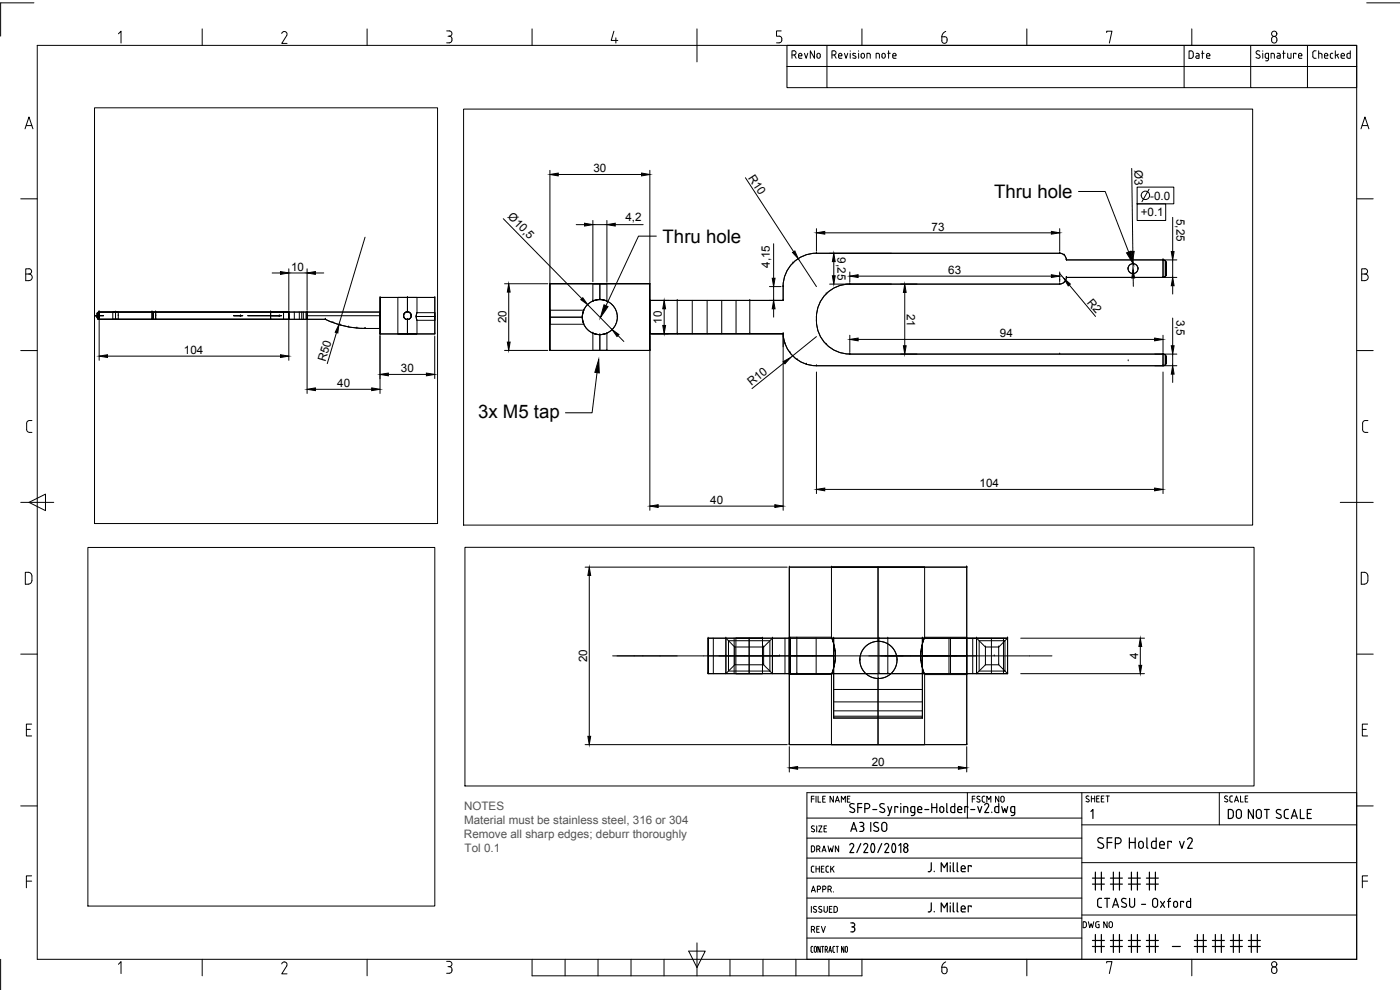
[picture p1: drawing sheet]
<svg xmlns="http://www.w3.org/2000/svg" width="420mm" height="297mm" viewBox="0 0 420 297" stroke-linecap="round" stroke-linejoin="round" font-family="sans-serif">
<!-- layer: VPORTS -->
<g fill="none" stroke="#000" stroke-width=".3">
<path d="M28.4 32.3h102.9v124.8h-102.9zM139.1 32.7h236.8v124.9h-236.8zM165 51.1v33.4M167.5 52.4h25M195 51.1v33.4M223.7 53.3l14.5 22.2M323.7 57.5h8l7 18.1M339.6 50.5l.4 24.9M341.3 56.1h11v5.1h-11zM344.8 56.8l-2.1 3.7M109.6 71.2l-7.9 26.2M151 65.6l23.6 24"/>
<path d="M172.9 67.4h2.5M177.9 66.2v18.3M177.9 67.4h4.2M182.1 66.2v18.3M184.6 67.4h8.4M197 70.9h-5.4l-9.7 20.8M232.2 73.1v10.4M238 78.9h.1M239.6 77.6l5.4 8.4M245 76a10 10 0 0 0-10 10M245 76h73M245 76h.1"/>
<path d="M245 68.6v6.8M247.5 69.9h68M250.2 78.5v4.2M318 76a2 2 0 0 1 2 2M318 76h.1M318 68.6v6.8M319.4 76.6h.1M320 78h29v5.2M320 78h.1M320 78h33.2M340 77.9v3M340 79.1h.1"/>
<path d="M341.3 61.2h8.5v5h-8.5zM349 78a1.01 1.01 0 0 1 1 1 1 1 0 0 0-1-1v5.2h-29h29M349 78h.1M350 79h.1M351.9 65.2v10.3M351.9 78v5.2M28.4 94.7h.1M29.2 95.3l.1 .3 .4 .2M29.2 95.3v-1.1v1.1M29.2 94.2v1.1v-1.1M29.2 94.2h.1M29.2 95.3h.1"/>
<path d="M29.3 93.8l.4-.2-.4 .2-.1 .4zM29.4 93.8v1.9zM29.7 95.8v-2.2h57v2.2M29.7 93.6l-.4 .2-.1 .4M29.7 93.6l-.3 .2-.2 .4M29.7 93.6v2.2h15.9M29.7 95.8h.1M29.7 93.6h.1M29.7 93.6h51.5M29.7 93.6v2.2M29.7 95.8h15.9M29.8 94.2v13.9"/>
<path d="M29.8 94.7h-1.4h1.4M31.1 94.7h-2.7h2.7M33.8 95.8h1.7zM33.8 93.6h1.7zM33.8 93.6v2.2M34.7 95.8h.1M34.7 93.6h.1M34.7 93.6v2.2M35.5 94.7h.1M35.5 93.6v2.2M45.6 93.6h-15.9v2.2l-.4-.2-.1-.3M45.6 93.6h1.1"/>
<path d="M45.6 93.6v2.2h1.1M45.6 95.8h.1M45.6 93.6h.1M46 95.8v-2.2v2.2M46.7 94.7h.1M46.7 93.6h67.4M46.7 93.6v2.2h40M46.7 93.6v2.2h34.5M46.7 93.6h-1.1v2.2h1.1M46.7 95.8h.1M46.7 93.6h.1M70.2 94.7h2.7h-2.7"/>
<path d="M74.4 94.7h10.1h-10.1M81.2 95.8h-51.5h62.5M81.2 93.6h5.5zM81.2 93.6v2.2h5.5M81.2 95.8h5.5v-2.2v2.2M81.2 95.8h.1M81.2 93.6v2.2M81.7 81.9h2.5M85.1 93.6v2.2M86.7 93.6v2.2h5.5M86.7 95.8h.1M86.7 93.6h.1"/>
<path d="M86.7 80.7v12.3M86.7 94.2v13.9M86.7 81.9h5.5M86.7 93.6h5.5M88.3 93.6v2.2M89.8 93.6v2.2M90.6 93.6v2.2M91 93.6v2.2M91.8 93.6v2.2M92.2 93.6v2.2h5.4M92.2 95.8h.1M92.2 93.6h.1"/>
<path d="M92.2 94.7h21.9M92.2 80.7v12.3M92.2 93.6v24.5M94.7 81.9h2.5M97.6 95.8a27.4 27.4 0 0 0 11.9 2.7M97.6 95.8h.1M97.6 95.8h-5.4v-2.2h21.9v5h-4.5M99.9 96.8h.1M101 99.8l-2.8 9.3M102.3 97.5h.1M104.6 98.1h.1M107.1 98.4h.1"/>
<path d="M109.6 98.6h.1M109.6 98.6h4.5M114.1 89.2v11v-11h16.4v11h-16.4M114.1 89.2h.1M114.1 93.6h.1M114.1 98.6h.1M114.1 89.2h16.4M114.1 93.6l-.1 24.5M119.4 89.2h5.7zM119.4 89.2v11M121.1 94.7h.1M122.3 95.9h.1"/>
<path d="M122.3 93.6h.1M122.3 89.2h.1M122.3 89.2v4.4M122.3 95.9v4.3M123.4 94.7h.1M124.9 95h5.6M124.9 95h.1M125.1 93.8l-.2 .9 .2 1.4a2.92 2.92 0 0 1 0-2.3zM125.1 89.2v4.6h5.4M130.5 93.8v2.3zM130.5 95h.1M130.5 89.2h.1"/>
<path d="M130.5 89.2v11M130.5 96.1h-5.4v4.1M151.4 85.1h13M152.7 87.6v15M165 93.1v4.2zM165 85.1v20v-20M165 93.1h.1M165 85.1h.1M165 95.2h9.8M165 97.3h10.2M165 93.1h10.2M174.8 95.2h.1"/>
<path d="M175.2 93.1a5.2 5.2 0 0 0 0 4.2 5.2 5.2 0 0 1 0-4.2zM175.2 93.1h.1M176.4 91.4l7.3 7.5M177.9 100a5.2 5.2 0 0 0 4.2 0 5.2 5.2 0 0 1-4.2 0zM177.9 90.3a5.2 5.2 0 0 1 4.2 0 5.2 5.2 0 0 0-4.2 0zM177.9 85.1h4.2zM177.9 100h.1M177.9 90.3h.1M177.9 85.1v5.2M177.9 100v5.1M180 89.9h.1M180 85.1v4.8"/>
<path d="M182.1 85.1h.1M182.1 85.1v5.2M182.1 100v5.1M185.3 95.2h.1M195 85.1h-30h30M195 85.1h.1M195 90.1h30v10M195 90.1v10v-10M195 90.1h.1M195.7 90.1h4.9M199.3 92.7v4.9M203.2 90.1v10h31.8h-40h8.2"/>
<path d="M203.2 90.1h.1M207.8 90.1v10M212.2 90.1v10M216.6 90.1v10M220.9 90.1v10M225 90.1h.1M225 90.1h10M230.9 86h3.5M232.2 86v4.1M232.2 92.7v2.5M235 86v4.1h-40M235 90.1h.1"/>
<path d="M235 86h.1M235 86v4.1M245 96.2a10 10 0 0 0 10 10M245 95.2v1v-1M245 95.2h.1M245 96.2h.1M248 88.2h.1M249 85.2h69M255 85.2a10 10 0 0 0-10 10M255 85.2h63M255 85.2h.1M255 81.6v3"/>
<path d="M257.5 82.9h58M271.5 87.7v16M318 84h.1M318 85.2h.1M318 82l1.3 1.6M318 81.6v3M319.4 84.7h.1M320 83.2a2 2 0 0 1-2 2M320 83.2h.1M320.9 85.5l7.9 9.4M338.5 80.6h.1M340 82.1h.1"/>
<path d="M340.1 83.4v2.5M341.5 80.6h.1M349 83.2h4.2M349 83.2h.1M349.7 82.9v-4.6v4.6M350 82.2a1 1 0 0 1-1 1 1 1 0 0 0 1-1zM350 82.2v-3.2v3.2M350 82.2h.1M351.9 85.7v2.5M351.9 95.4v8.3M32.3 106.9h51.9M94.7 116.8h16.8"/>
<path d="M114.1 100.2h.1M114.1 100.2h16.4M116.5 112.3h11.5M119.4 100.2h5.7zM122.3 100.2h.1M130.5 100.8v12.8M130.5 100.2h.1M151.4 105.1h13M165 105.1h.1M177.9 105.1h4.2zM179.2 111.8l-1.5 12.1h-8M180 100.4h.1"/>
<path d="M180 100.4v4.7M182.1 105.1h.1M185.5 100.7l1.7 1.8M195 105.1h-30h30M195 105.1v-20v20M195 105.1h.1M195 100.1h40v3.9M195 100.1h.1M195 100.8v52.3M195.7 100.1h4.9M203.2 100.1h.1M225 100.1h.1"/>
<path d="M235 100.1a10 10 0 0 0 10 9.6M235 100.1h.1M235 100.8v52.3M235.3 108.8l-9.6 7.8M235.6 103.1h.1M237.1 105.8h.1M239.3 107.9h.1M242 109.3h.1M245 109.7h104M245 109.7h.1M245 101l-7.7 6.3M245 111.6v36.5"/>
<path d="M248 103.3h.1M255 106.2h94v3.5h-104M255 106.2h94v3.5M255 106.2h.1M255 100.6v5M257.5 101.8h89M270.3 106.2h4.9M318 106.2h.1M338.6 108.3h.1M346.6 106.2h6.6M346.6 109.7h6.6M349 109.7h.1"/>
<path d="M349 106.2a1 1 0 0 1 1 1 1 1 0 0 0-1-1zM349 106.2h.1M349 100.6v5M349 111.6v36.5M349.7 106.5v3v-3M349.7 109.5h.1M350 108.7a.97 .97 0 0 1-1 1 1 1 0 0 0 1-1zM350 107.2h.1M350 107.2v1.5v-1.5M350 108.7h.1M351.9 106.2v3.5M351.9 112.3v2.5"/>
<path d="M197.5 151.9h35M247.5 146.8h99M26.4 164.3h104.1v107.6h-104.1zM139.5 164.2h236.9v71.6h-236.9zM175.6 170.2h60.7M176.8 172.7v48.2M236.9 170.2h53.2v53.2h-53.2M236.9 170.2h53.2v53.2h-53.2zM236.9 170.2h.1M236.9 170.2v53.2M249.5 170.2h28zM249.5 170.2h.1"/>
<path d="M249.5 170.2v21h-12.6M263.5 170.2v53.2M277.5 170.2v21h12.6M290.1 170.2h.1M183.9 196.8h27.3M212.5 191.5h37.7M212.5 191.5v10.6v-10.6M212.5 191.5h5.3v10.6h-5.3M212.5 191.5h.1M212.5 196.8h.1M214.1 191.5v10.6M217.8 191.5l2.7 2.6"/>
<path d="M217.8 191.5h.1M217.8 196.8h.1M217.8 196.8h14M217.8 191.5h14M217.8 191.5v10.6M218.6 192.2h12.5v9.1h-12.5zM220.3 191.5v10.6M220.5 194.1h8.7v5.4h-8.7zM220.5 194.1h.1M220.5 199.5h.1M220.9 191.5h7.9zM220.9 191.5v10.6"/>
<path d="M224.8 191.5v10.6M228.8 191.5h.1M228.8 191.5v10.6M229.2 199.5l2.6 2.6M229.2 199.5h.1M229.2 194.1h.1M231.8 191.5l-2.6 2.6M231.8 191.5v10.6h-14l2.7-2.6M231.8 191.5h5.4M231.8 191.5v10.6h5.4M231.8 191.5h.1M231.8 196.8h.1"/>
<path d="M234 196.8h.1M235.6 191.5v10.6M236.9 191.2v11.2zM236.9 196.8h.1M236.9 196.8h53.2M237.2 191.5h26.6M237.2 191.5h.1M237.2 196.8h.1M239.1 191.5v10.6h11.1M239.1 191.5h.1M244.9 191.5v10.6M249.5 191.2a14 14 0 0 1 0 11.2 14 14 0 0 0 0-11.2z"/>
<path d="M250.2 191.5h26.6v23.9h-26.6zM250.2 191.5h.1M250.2 191.5v10.6M250.7 196.8h.1M258 198h.1M263.6 192.4h.1M263.8 191.5h.1M266.4 191.5h36h-25.6M266.4 191.5h.1M269.2 198h.1M276.3 196.8h.1M276.8 196.8h10.4"/>
<path d="M276.8 191.5v23.9h-26.6M276.8 191.5h.1M277.5 191.2a14 14 0 0 0 0 11.2 14 14 0 0 1 0-11.2zM284.8 191.5v10.6M285.3 191.5v10.6M290.1 191.2v11.2zM290.1 196.8h.1M291.9 191.5v10.6M293.1 196.8h.1M293.1 191.5l2.6 2.6M293.1 191.5h.1M293.1 196.8h9.3"/>
<path d="M293.9 192.2h7.7v9.1h-7.7zM295.7 199.5l-2.6 2.6h9.3h-25.6M295.7 194.1h4v5.4h-4zM295.7 194.1h.1M295.7 199.5h.1M297.5 191.5v10.6M298.4 196.8h.1M299.7 199.5l2.7 2.6M299.7 199.5h.1M299.7 194.1h.1M301.2 191.5v10.6M302.4 191.5h.1"/>
<path d="M302.4 191.5l-2.7 2.6M302.4 196.8h.1M306.3 191.5h37.2M309 196.8h6.7M342.2 194v5.6M212.5 202.1h26.6M212.5 202.1h.1M217.8 202.1h.1M220.9 202.1h7.9zM228.8 202.1h.1M231.8 202.1h.1M236.9 202.4h12.6v21"/>
<path d="M237.2 202.1v-10.6v10.6h26.6v-10.6h2.6v10.6h-2.6M237.2 202.1h.1M239.1 202.1h.1M250.2 202.1h.1M250.2 215.4h.1M250.2 206.9h26.6M250.2 210.6h26.6M250.2 213.3h26.6M250.2 214.9h26.6M263.6 203.6h.1M263.8 202.1h.1M266.4 202.1h26.7"/>
<path d="M266.4 202.1h.1M276.8 202.1h-26.6v13.3M276.8 215.4h.1M276.8 202.1h.1M290.1 202.4h-12.6v21M293.1 202.1v-10.6v10.6M293.1 202.1h.1M302.4 202.1v-10.6v10.6M302.4 202.1h.1M306.3 202.1h37.2M175.6 223.4h60.7M236.9 223.4h.1"/>
<path d="M236.9 224v7.6M239.4 230.4h48.2M249.5 223.4h28zM249.5 223.4h.1M290.1 223.4h.1M290.1 224v7.6"/>
<circle cx="343.8" cy="58.6" r="1.26"/>
<circle cx="122.3" cy="94.7" r="1.16"/>
<circle cx="122.3" cy="94.7" r="1.15"/>
<circle cx="180" cy="95.1" r="5.3"/>
<circle cx="340" cy="80.6" r="1.49"/>
<circle cx="263.6" cy="198" r="5.6"/>
</g>
<g fill="#000" stroke="#000" stroke-width=".3">
<path d="M165 52.4l2.5-.5v.9zM192.5 51.9l2.5 .5-2.5 .4zM175.4 67l2.5 .4-2.5 .4zM182.1 67.4l2.5-.4v.8zM237.8 75.8l.7-.5 1.1 2.3zM245 69.9l2.5-.5v.9zM250.2 76l.5 2.5h-.9zM315.5 69.4l2.5 .5-2.5 .4zM338.1 75.9l1.2-.5 .9 3.9zM339.6 75.4h.8l-.4 2.5zM351.5 75.5h.9l-.5 2.5zM84.2 81.5l2.5 .4-2.5 .4z"/>
<path d="M92.2 81.9l2.5-.4v.8zM101.7 97.4l-.3 2.5-.8-.2zM152.7 85.1l.4 2.5h-.8zM174.3 89.9l.6-.6 1.5 2.1zM181.3 91.4l1.2 .6-2.3 3.3zM199.3 90.1l.4 2.6h-.8zM198.9 97.6h.8l-.4 2.5zM232.2 90.1l.4 2.6h-.8zM231.8 83.5h.8l-.4 2.5zM249.8 82.7h.9l-.5 2.5zM255 82.9l2.5-.5v.9zM271.5 85.2l.4 2.5h-.8z"/>
<path d="M315.5 82.4l2.5 .5-2.5 .4zM319.3 83.6l1.9 1.6-.6 .6zM340 80.9l.5 2.5h-.8zM351.9 83.2l.5 2.5h-.9zM29.8 106.9l2.5-.5v.9zM84.2 106.4l2.5 .5-2.5 .4zM92.2 116.8l2.5-.4v.8zM111.5 116.4l2.5 .4-2.5 .4zM114 112.3l2.5-.4v.9zM128 111.9l2.5 .4-2.5 .5zM152.3 102.6h.8l-.4 2.5zM179.7 107.9l.2 4-1.4-.2z"/>
<path d="M183.7 98.9l2.1 1.5-.6 .6zM235 108.5l2.3-1.2-1.7 1.9zM255 101.8l2.5-.4v.9zM271.1 103.7h.8l-.4 2.5zM346.5 101.4l2.5 .4-2.5 .5zM351.9 109.7l.5 2.6h-.9zM351.5 103.7h.9l-.5 2.5zM195 151.9l2.5-.5v.9zM232.5 151.4l2.5 .5-2.5 .4zM245 146.8l2.5-.4v.9zM346.5 146.4l2.5 .4-2.5 .5zM176.8 170.2l.5 2.5h-.9z"/>
<path d="M185.2 196.8h5.1zM190.3 196.8h2.6zM192.9 196.8h5.2zM198.1 196.8h5.1zM211.2 196.8h6.6zM215.8 196.8h5.2zM212.5 196.8h6.7zM221 196.8h2.5zM223.5 196.8h5.2zM228.7 196.8h5.2zM230.5 196.8h6.7zM231.8 196.8h6.7z"/>
<path d="M237.2 196.8h6.6zM260.7 196.8h5.2zM265.6 196.8h5.1zM265.9 196.8h5.2zM270.7 196.8h2.6zM273.3 196.8h5.1zM286.4 196.8h6.7zM302.4 196.8h6.6zM341.8 199.6h.8l-.4 2.5zM342.2 191.5l.4 2.5h-.8zM176.4 220.9h.9l-.5 2.5zM236.9 230.4l2.5-.4v.8z"/>
<path d="M287.6 230l2.5 .4-2.5 .4z"/>
</g>
<!-- layer: Title Block -->
<g fill="none" stroke="#000" stroke-width=".3">
<path d="M10.2 .9h-10v9.9M11.2 13.6h396v274.2h-396zM35.5 10.1l.8-.7v3.5M60.7 8.7v4.9M85.3 9.4l-.5 .2-.3 .4M85.4 9.4l.5 .2 .2 .8-1.5 2.6h1.5M110.2 8.7v4.9M134 9.3h.8a.79 .79 0 0 1 .8 .8 .79 .79 0 0 1-.8 .8M134.5 10.9h.4M134.8 10.8a.89 .89 0 0 1 .8 1.3M135.6 12a.79 .79 0 0 1-.8 .8l-.8 .1M159.7 8.7v4.9"/>
<path d="M184.2 9.4l-.8 2.7h2M184.8 11.4v1.5M209.2 8.7v9.9M234.4 9.3h-1.4v1.6l.8-.1a.89 .89 0 0 1 .8 1.3M234.6 12a.79 .79 0 0 1-.8 .8l-.8 .1M236.2 19.9v6.4h12M236.2 19.9h171M248.2 19.9v6.4h107.2M249.7 16.5h.6a.61 .61 0 0 0 .6-.6 .61 .61 0 0 0-.6-.7h-.6v2.3M250.4 16.5l.5 1M251.7 16.7h1a.52 .52 0 0 0-.4-.7 .52 .52 0 0 0-.6 .5l.2 .9 .8 .1M253.4 16l.5 1.5 .5-1.5"/>
<path d="M255.2 15.2v.2M255.2 16v1.5M256.8 16.1l-.6-.1-.3 .2 .2 .4 .8 .4-.1 .4h-.9M257.7 15.2v.2M257.7 16v1.5M258.5 16.2a.5 .5 0 0 1 .6-.2 .5 .5 0 0 1 .3 .5v.5a.5 .5 0 0 1-.5 .5 .5 .5 0 0 1-.5-.5zM258.7 8.7v4.9M260.2 17.5v-1.5l.9 .2 .1 1.3M263.9 16.4l-.2-.4h-.8v1.5M263.9 16.4v1.1M264.7 16.2a.5 .5 0 0 1 .6-.2 .5 .5 0 0 1 .4 .5v.5a.49 .49 0 0 1-.5 .5 .49 .49 0 0 1-.5-.5zM266.4 16h.8"/>
<path d="M266.7 15.2v2.3M267.9 16.7h1a.52 .52 0 0 0-.3-.7 .52 .52 0 0 0-.7 .5l.2 .9 .8 .1M308.2 8.7v4.9M332.1 9.8v-.4h1.6l-.8 3.5M355.4 13.6h-119.2v6.3M357.7 8.7v4.9M375.3 13.6v12.7h17.1M377.9 16.5a.56 .56 0 0 1 .1 .9 .56 .56 0 0 1-.8 0l-.3-.2M378.1 15.4a.6 .6 0 0 0-.9-.1 .6 .6 0 0 0 0 .9l.7 .3M379 15.2v.2M379 16v1.5M380.7 17.5l-.9-.2-.1-.9 .2-.4h.8v1.8l-.2 .4-.7 .1"/>
<path d="M381.6 11.7a.79 .79 0 0 1 .8-.8 .79 .79 0 0 1 .8 .8M381.6 12.1a.79 .79 0 0 0 .8 .8 .79 .79 0 0 0 .8-.8M381.6 11.7v.4M382 16l.4 .4M382 16h-.5v1.5M382.5 16.4v1.1M383.2 11.7v.4M383.3 16h.7l.2 .4v1.1h-.6M383.6 16.7l-.4 .4 .4 .4M383.6 16.7h.6M385 16h.7M385.2 15.2v2.3"/>
<path d="M386.5 16v1.3l.4 .2M387.5 16v1.5h-.6M389 16.2v-.2h-.8v1.5M390.7 16.5a.5 .5 0 0 0-.5-.5 .5 .5 0 0 0-.5 .5l.2 .9 .8 .1M390.7 16.5v.2h-1M392.4 13.6h-37v12.7h19.9M392.4 13.6h14.8v12.7h-14.8zM410.2 .9h10M7.5 38.7l1.2-3.6 1.2 3.6M7.9 37.7h1.6M408.5 38.7l1.1-3.6 1.2 3.6M408.8 37.7h1.7"/>
<path d="M6.2 59.7h5M407.2 59.7h4.9M7.7 80.7h1a.78 .78 0 0 1 .8 .7 .78 .78 0 0 1-.8 .8 .98 .98 0 0 1 1 1 .98 .98 0 0 1-1 1h-1zM7.7 82.2h1M408.7 80.7h.9a.78 .78 0 0 1 .8 .7 .78 .78 0 0 1-.8 .8 .98 .98 0 0 1 1 1 .98 .98 0 0 1-1 1h-.9zM408.7 82.2h.9M6.2 105.2h5M407.2 105.2h4.9M8 128.8a.9 .9 0 0 0 .9 .9h.7M8 127.1v1.7M9.6 126.2h-.7a.9 .9 0 0 0-.9 .9M408.9 127.1v1.7a.9 .9 0 0 0 .9 .9h.7"/>
<path d="M410.5 126.2h-.7a.9 .9 0 0 0-.9 .9M6.2 150.7h9.9M8.7 150.7l5-2.4v4.9zM402.2 150.7h9.9M9.6 174.2l-.2 .6a1.69 1.69 0 0 1-1.8 .5v-3.6a1.64 1.64 0 0 1 1.8 .5l.2 2M410.5 172.8l-.2-.6a1.64 1.64 0 0 0-1.8-.5v3.6a1.56 1.56 0 0 0 2-.8v-.3M410.5 172.8v1.4M6.2 196.3h5M407.2 196.3h4.9M7.9 218.8h1.2M9.5 217.3h-1.6v3.5h1.6M408.9 218.8h1.1"/>
<path d="M410.4 217.3h-1.5v3.5h1.5M243.5 239.7h.8M244.3 238.9h-.8v1.8M244.9 238.9v1.8M245.5 238.9v1.8h.8M246.9 239.7h.6M247.7 238.9h-.8v1.8h.8M250.1 238.9v1.8l-1-1.8v1.8M254.3 239.7h.6M255.1 238.9h-.8v1.8h.8M290.3 237.8v7.7M291.8 239.7h.8"/>
<path d="M292.6 238.9h-.8v1.8M294.1 239a.46 .46 0 0 0-.7 0 .46 .46 0 0 0 0 .6l.6 .3a.5 .5 0 0 1-.1 .8 .5 .5 0 0 1-.7-.2M295.6 238.9l-.8 .2v1.1l.2 .4 .6 .1M299.8 238.9v1.8l-1-1.8v1.8M300.4 239.4a.5 .5 0 0 1 .5-.5 .5 .5 0 0 1 .4 .5M300.4 239.4v.8M301.4 239.4v.8M324.7 237.8v50M326.8 238.9a.47 .47 0 0 0-.7 0 .47 .47 0 0 0 0 .7l.6 .3a.49 .49 0 0 1 0 .7 .49 .49 0 0 1-.8-.2M327.5 239.6h1M327.5 238.8v1.8M328.5 238.8v1.8"/>
<path d="M329.1 239.6h.6M329.9 238.8h-.8v1.8h.8M330.5 239.6h.6M331.3 238.8h-.8v1.8h.8M331.9 238.8h1M332.4 238.8v1.8M365.9 237.8v9.7M368.3 239.9a.49 .49 0 0 1-.1 .7 .49 .49 0 0 1-.7-.2M368.4 238.9a.48 .48 0 0 0-.7 0 .48 .48 0 0 0 0 .7l.6 .3M369.1 239.3v.9M369.9 238.8l-.6 .1-.2 .4M372.3 238.8v1.8h.8"/>
<path d="M373.7 239.6h.6M374.5 238.8h-.8v1.8h.8M407.2 237.8h-165v50M6.2 241.8h5M242.2 257.5h82.5M242.2 251.5h82.5M242.2 245.5h82.5M244.4 247.9a.47 .47 0 0 0-.7 0 .47 .47 0 0 0 0 .6l.6 .3a.49 .49 0 0 1-.1 .8 .49 .49 0 0 1-.7-.2M245.1 247.8v1.8M245.7 247.8h1l-1 1.8h1M247.3 248.6h.6M248.1 247.8h-.8v1.8h.8"/>
<path d="M250.7 240.7l.6-1.8 .6 1.8M250.9 240.2h.8M252.5 240.7v-1.8l.6 1 .6-1v1.8M296.2 240.7v-1.8l.6 1 .6-1v1.8M300.4 240.2a.5 .5 0 0 0 .5 .5 .5 .5 0 0 0 .4-.5M324.7 258.8h82.5M324.7 247.5h82.5M369.1 240.2l.2 .4h.6M370.5 240.6l.6-1.8 .6 1.8M370.7 240.1h.8M407.2 241.8h4.9M7.9 264.4h1.6"/>
<path d="M9.5 262.8h-1.6v3.6M242.2 275.5h82.5M242.2 269.5h82.5M242.2 263.5h82.5M243.5 267.7l.6-1.8 .6 1.8M243.5 272v1.8M243.7 267.2h.8M244.5 272l-.4 .4 .8 .6a.49 .49 0 0 1-.1 .8 .49 .49 0 0 1-.7-.3M244.5 271.9l.5 .1M245.3 266.9h.5a.5 .5 0 0 0 .5-.5 .5 .5 0 0 0-.5-.5h-.5v1.8M246.1 271.9l.5 .1M246.1 272l-.4 .4 .8 .6a.49 .49 0 0 1-.1 .8 .49 .49 0 0 1-.7-.3"/>
<path d="M246.9 266.9h.5a.5 .5 0 0 0 .5-.5 .5 .5 0 0 0-.5-.5h-.5v1.8M247.3 272v1.2a.5 .5 0 0 0 .5 .5 .5 .5 0 0 0 .5-.5M248.3 272v1.2M248.5 266.9h.5a.5 .5 0 0 0 .5-.5 .5 .5 0 0 0-.5-.5h-.5v1.8M248.9 272.7h.6M249.1 266.9l.4 .8M249.7 272h-.8v1.8h.8M250.1 267.6v.1M251.3 273.2l-.5 .5M251.3 272.5l-.3-.5h-.7v1.8h.5M251.3 272.5v.7M324.7 274.5h82.5"/>
<path d="M408.9 264.4h1.5M410.4 262.8h-1.5v3.6M.2 287.8v9.2M35.5 289.3l.8-.8v3.6M60.7 287.8v5M85.3 288.6l-.5 .2-.3 .4M85.4 288.6l.5 .2 .2 .8-1.5 2.6h1.5M110.2 287.8v5M134 288.4h.8a.79 .79 0 0 1 .8 .8 .79 .79 0 0 1-.8 .8M134.5 290h.4M134.8 290a1 1 0 0 1 .9 1 1 1 0 0 1-.9 1h-.8M159.7 287.8v5h99v-5"/>
<path d="M169.6 287.8v5M179.5 287.8v5M189.4 287.8v5M199.3 287.8v5M206.7 285.4h4.9l-2.4 4.9zM209.2 282.9v9.9M219.1 287.8v5M229 287.8v5M238.9 287.8v5M242.2 281.5h82.5M243.4 284.4v1.1l.3 .2M243.7 283.9l-.3 .5"/>
<path d="M243.7 285.8h.2M243.7 284h.2M244.5 284h.4l.1 .4v1.1l-.3 .2-.3-.5zM246.1 284v1.8l-.7-1.8v1.8M246.5 284h.7M246.9 284v1.8M248 283.9l.3 .3v.5l-.6 .3M248 284h-.3v1.8M248.1 285l.2 .8M248.7 285.8l.5-1.8 .4 1.8M248.8 287.8v5M248.9 285.2h.5"/>
<path d="M250 284.4v1.1l.3 .2M250.3 283.9l-.3 .5M250.3 285.8h.2M250.3 284h.2M250.9 284h.7M251.3 284v1.8M253.3 284v1.8l-.7-1.8v1.8M253.8 284h.4l.1 .4v1.1l-.3 .2-.3-.5zM282.7 290.2l-.1 1.2a.83 .83 0 0 0 1.1 .7 .83 .83 0 0 0 .5-1.1M282.7 290.2l1.2 .1 .3 .7M283.8 288.6l-.9 .8-.3 .8M308.2 287.8v5"/>
<path d="M332.1 288.9v-.4h1.6l-.8 3.6M357.7 287.8v5M381.6 290.9a.79 .79 0 0 1 .8-.8 .79 .79 0 0 1 .8 .8M381.6 291.3a.79 .79 0 0 0 .8 .8 .79 .79 0 0 0 .8-.8M381.6 290.9v.4M383.2 290.9v.4"/>
<circle cx="382.4" cy="10.1" r=".79"/>
<circle cx="382.4" cy="289.3" r=".79"/>
</g>
<g fill="none" stroke="#000" stroke-width=".36">
<path d="M255 253.5a.61 .61 0 0 1 .8-.4 .61 .61 0 0 1 .3 .9l-1.1 1.8h1.2M255.3 249.5l.9-2.7 .9 2.7M255.4 242.2l.8 .4a.67 .67 0 0 1 .1 1 .67 .67 0 0 1-1 0l-.3-.1M255.6 248.7h1.3M256.4 241.2a.71 .71 0 0 0-1.1 0 .71 .71 0 0 0 0 1M257.4 242.3h1.2M258 246.8l.6-.1a.6 .6 0 0 1 .6 .7 .6 .6 0 0 1-.6 .6M258.3 248h.3M258.3 253.1l-1.2 2.7M258.6 248a.77 .77 0 0 1 .6 .7 .77 .77 0 0 1-.6 .8h-.6M258.6 241.1h-1.2v2.7M259.2 253.5a.62 .62 0 0 1 .8-.4 .62 .62 0 0 1 .3 .9l-1.1 1.8h1.2"/>
<path d="M259.5 242.6h.8a.75 .75 0 0 0 .7-.7 .75 .75 0 0 0-.7-.8h-.8v2.7M261.3 246.8v2.7M261.6 253.2l.3-.1a1.79 1.79 0 0 1 0 2.7l-.3-.2-.3-.9zM261.9 242.9h1.2M263.4 248.3a.68 .68 0 0 1 .1 1 .68 .68 0 0 1-1 0l-.3-.1M263.6 246.9a.71 .71 0 0 0-1.1-.1 .71 .71 0 0 0 0 1.1l.9 .4M264.6 253.1l-1.2 2.7M264.8 247l.6-.3 .5 .3 .2 .5v1.2a.75 .75 0 0 1-.7 .8 .75 .75 0 0 1-.8-.8v-1.2zM265.4 241.2a.71 .71 0 0 0-1.1 0 .71 .71 0 0 0 .1 1l.8 .5a.67 .67 0 0 1 .1 1 .67 .67 0 0 1-1-.1l-.3-.1M265.5 253.5a.61 .61 0 0 1 .8-.4 .61 .61 0 0 1 .3 .9l-1.1 1.8h1.2M266.4 242l.6 1.8M267.6 242l-.9 2.7h-.3"/>
<path d="M267.9 253.2l.3-.1a1.83 1.83 0 0 1 0 2.7l-.3-.2-.3-.9zM269.4 242.3v-.3h-.9v1.8M269.7 253.7l.6-.6v2.7M270.3 241.1v.1M270.3 242v1.8M271.9 242l.4 .2 .1 1.6M271.9 242h-.7v1.8M273.8 242l-.2 .1a1.33 1.33 0 0 0-.2 1.4l.4 .3M273.9 242h.6v2.2l-.2 .4-.8 .1M273.9 243.8h.6M275.4 242.9h1.2a.62 .62 0 0 0-.4-.9 .62 .62 0 0 0-.8 .6l.1 1 .4 .2M275.9 243.8h.7"/>
<path d="M277.5 242.9h1.2M279.5 258.9l-.1 2.3-.3 .3h-.5M279.6 242.3h1.5M279.6 241.1v2.7M281.1 241.1v2.7M282.2 242.2l.4-.2 .5 .2 .1 1a.59 .59 0 0 1-.6 .6 .59 .59 0 0 1-.6-.6zM284.1 243.5l.3 .3M284.1 241.1v2.4M285.2 258.9v.1M285.2 259.7v1.8M285.8 242l-.4 .2a1.33 1.33 0 0 0 .2 1.5l.2 .1M285.9 242h.6"/>
<path d="M286.1 258.9v2.3l.3 .3M286.5 241.1v2.7h-.6M287.3 258.9v2.3l.3 .3M287.4 242.9h1.2a.62 .62 0 0 0-.4-.9 .62 .62 0 0 0-.8 .6l.1 1 .4 .2M287.9 243.8h.7M290.4 242.3v-.3h-.9v1.8M291.3 242.9h1.2M293.4 242l.6 1.8 .6-1.8M295.5 241.5a.62 .62 0 0 1 .8-.4 .62 .62 0 0 1 .3 .9M296.7 242l-1.2 1.8h1.2M297.6 243.7v.1M299.1 242l-.5 .2a1.33 1.33 0 0 0 .2 1.5l.3 .1"/>
<path d="M299.1 242h.6M299.7 241.1v2.7h-.6M300.6 242l.5 1.8 .4-1.2 .5 1.2 .4-1.8M303.9 242l-.3 .1a1.33 1.33 0 0 0-.2 1.4l.5 .3M303.9 242h.6v2.2l-.2 .4-.8 .1M303.9 243.8h.6M327.4 243.5l.6-.6v2.7M331 251.5a.9 .9 0 0 0-1-.1 .9 .9 0 0 0-.5 1l1.4 .8a.76 .76 0 0 1 .2 1.1 .76 .76 0 0 1-1.1 .1l-.5-.2M332.3 252.8h1.4M333.7 251.4h-1.4v3.1M335.6 251.4a.88 .88 0 0 1 .9 .8 .88 .88 0 0 1-.9 .9h-.9M335.6 251.4h-.9v3.1"/>
<path d="M338.9 252.8h1.8M338.9 251.4v3.1M340.7 251.4v3.1M341.7 253.1a.71 .71 0 0 1 .7-.7 .71 .71 0 0 1 .7 .7v.7a.71 .71 0 0 1-.7 .7 .71 .71 0 0 1-.7-.7M341.7 253.1v.7M344.2 251.4v2.8l.3 .3M345.6 253v1.1l.6 .4M346.2 252.4l-.4 .2-.2 .4M346.2 252.4h.8M347 251.4v3.1h-.8M348 253.5h1.4a.74 .74 0 0 0-.5-1 .74 .74 0 0 0-.9 .6l.1 1.2 .4 .2M348.6 254.5h.8"/>
<path d="M351.5 252.8v-.4h-1v2.1M354 252.4l.7 2.1 .7-2.1M357.1 251.4l-.4 .1-.3 .4M357.1 251.4l.5 .1 .2 .7-1.4 2.3h1.4M368.6 242.9h.7a.85 .85 0 0 1 .8 .8v1a.81 .81 0 0 1-.8 .9h-.7zM372.5 243.6a.75 .75 0 0 0-.7-.7 .75 .75 0 0 0-.8 .7l.1 1.2a.74 .74 0 0 0 .7 .8 .74 .74 0 0 0 .7-.8M372.6 243.6v1.2M376.2 242.9v2.7l-1.5-2.7v2.7M377.3 243.1l.5-.2 .5 .2 .2 .5v1.2a.75 .75 0 0 1-.7 .8 .75 .75 0 0 1-.8-.8v-1.2zM379.5 242.9h1.4M380.2 242.9v2.7M384.4 243a.71 .71 0 0 0-1.1 0 .71 .71 0 0 0 .1 1l.8 .4a.67 .67 0 0 1 .1 1 .67 .67 0 0 1-1 0l-.3-.1"/>
<path d="M386.7 242.9h-.8l-.5 .7 .1 1.6 .4 .3 .8 .1M387.5 245.6l1-2.7 .8 2.7M387.8 244.8h1.3M390.2 242.9v2.7h1.2M392.3 244.1h1M393.6 242.9h-1.3v2.7h1.3M255.3 276.9h.6M255.6 278.1h.3M255.9 276.9a.6 .6 0 0 1 .6 .6 .6 .6 0 0 1-.6 .6M255.9 278.1a.77 .77 0 0 1 .6 .7 .77 .77 0 0 1-.6 .8h-.6M279.5 270.9l-.1 2.3-.3 .4h-.5M280.4 261.4v.1"/>
<path d="M280.4 273.5v.1M282.5 261.5v-2.6l.9 1.5 .9-1.5v2.6M282.5 273.6v-2.7l.9 1.5 .9-1.5v2.7M285.2 270.9v.2M285.2 271.8v1.8M286.1 270.9v2.4l.3 .3M287.3 270.9v2.4l.3 .3M288.5 260.7h1.2a.63 .63 0 0 0-.4-.9 .63 .63 0 0 0-.8 .6v.7l.2 .4h1M288.5 272.7h1.2a.64 .64 0 0 0-.4-.9 .64 .64 0 0 0-.8 .6v1l1.2 .2M291.5 260v-.3h-.9v1.8M291.5 272.1v-.3h-.9v1.8M329.4 271.6l.2 .4 .5 .2"/>
<path d="M330.1 272.3h.5M332.3 269.5v2.8M333.9 272.3l.9-2.8 .9 2.8M337.8 271.1a.68 .68 0 0 1 .1 1 .68 .68 0 0 1-1 0l-.3-.2M339 271.5a.75 .75 0 0 0 .8 .7 .75 .75 0 0 0 .7-.7M345.9 271.5a.75 .75 0 0 0 .8 .7 .75 .75 0 0 0 .7-.7M348.3 270.5l1.2 1.8M349.5 270.5l-1.2 1.8M350.7 270.2v2.1M352.2 271a.6 .6 0 0 1 .6-.6 .6 .6 0 0 1 .6 .6M353.4 271v.6a.6 .6 0 0 1-.6 .6 .6 .6 0 0 1-.6-.6M355.2 270.7v-.2h-.9v1.8"/>
<path d="M356.1 271.7l.5 .5M357.3 269.5v2.8h-.7M357.3 270.5h-.7l-.4 .2-.1 1"/>
<circle cx="271.8" cy="255.1" r=".7"/>
<circle cx="271.8" cy="253.7" r=".6"/>
</g>
<g font-size="9.7">
<text x="327" y="268.5">####</text>
<text x="327" y="287.2">#### - ####</text>
</g>
<text font-size="7.1" x="281.9" y="14.1">6</text>
<g font-size="5.6">
<text x="298.3" y="59.4">Thru hole</text>
<text x="198.9" y="72.8">Thru hole</text>
<text x="143.5" y="125.3">3x M5 tap</text>
</g>
<g font-size="5.3">
<text x="236.7" y="18.7">RevNo</text>
<text x="356" y="18.7">Date</text>
<text x="393" y="18.7">Checked</text>
</g>
<g font-size="4.9">
<text x="242.4" y="256.8">DRAWN</text>
<text x="242.7" y="262.8">CHECK</text>
<text x="242.7" y="280.8">REV</text>
</g>
<g font-size="3.5">
<text x="178.1" y="51.7">30</text>
<text x="224.5" y="53.3" transform="rotate(57 224.5 53.3)">R10</text>
<text x="340.4" y="51" transform="rotate(89 340.4 51)">Ø3</text>
<text x="345.2" y="59.9">-0.0</text>
<text x="152.2" y="65.2" transform="rotate(46 152.2 65.2)">Ø10,5</text>
<text x="342.3" y="64.9">+0.1</text>
<text x="353.1" y="65.7" transform="rotate(90 353.1 65.7)">5,25</text>
<text x="187.7" y="66.3">4,2</text>
<text x="279.6" y="69.2">73</text>
<text x="251.4" y="77.2" transform="rotate(90 251.4 77.2)">9,25</text>
<text x="87.4" y="81.2">10</text>
<text x="231" y="80.4" transform="rotate(-90 231 80.4)">4,15</text>
<text x="284.6" y="82.2">63</text>
<text x="272.2" y="94.1" transform="rotate(90 272.2 94.1)">21</text>
<text x="326.1" y="90.8" transform="rotate(50 326.1 90.8)">R2</text>
<text x="353.1" y="95.9" transform="rotate(90 353.1 95.9)">3,5</text>
<text x="152" y="97" transform="rotate(-90 152 97)">20</text>
<text x="198.7" y="97.2" transform="rotate(-90 198.7 97.2)">10</text>
<text x="300.1" y="101.2">94</text>
<text x="55.2" y="106.2">104</text>
<text x="97.7" y="108.6" transform="rotate(-73 97.7 108.6)">R50</text>
<text x="120.3" y="111.7">30</text>
<text x="101.2" y="116.1">40</text>
<text x="225.6" y="115.9" transform="rotate(-39 225.6 115.9)">R10</text>
<text x="294" y="146.2">104</text>
<text x="213.1" y="151.2">40</text>
<text x="341.6" y="197.7" transform="rotate(-90 341.6 197.7)">4</text>
<text x="176.2" y="198.7" transform="rotate(-90 176.2 198.7)">20</text>
<text x="261.6" y="229.7">20</text>
</g>
<g font-size="3.5" fill="#545454">
<text x="139.3" y="243.1">NOTES</text>
<text x="139.2" y="251.4">Remove all sharp edges; deburr thoroughly</text>
<text x="139.3" y="247.2">Material must be stainless steel, 316 or 304</text>
<text x="139.4" y="255.6">Tol 0.1</text>
</g>
<g font-size="2.1">
<text x="71.8" y="94.7" transform="rotate(-90 71.8 94.7)">21</text>
<text x="83.2" y="94.7" transform="rotate(-90 83.2 94.7)">9,25</text>
</g>
</svg>
